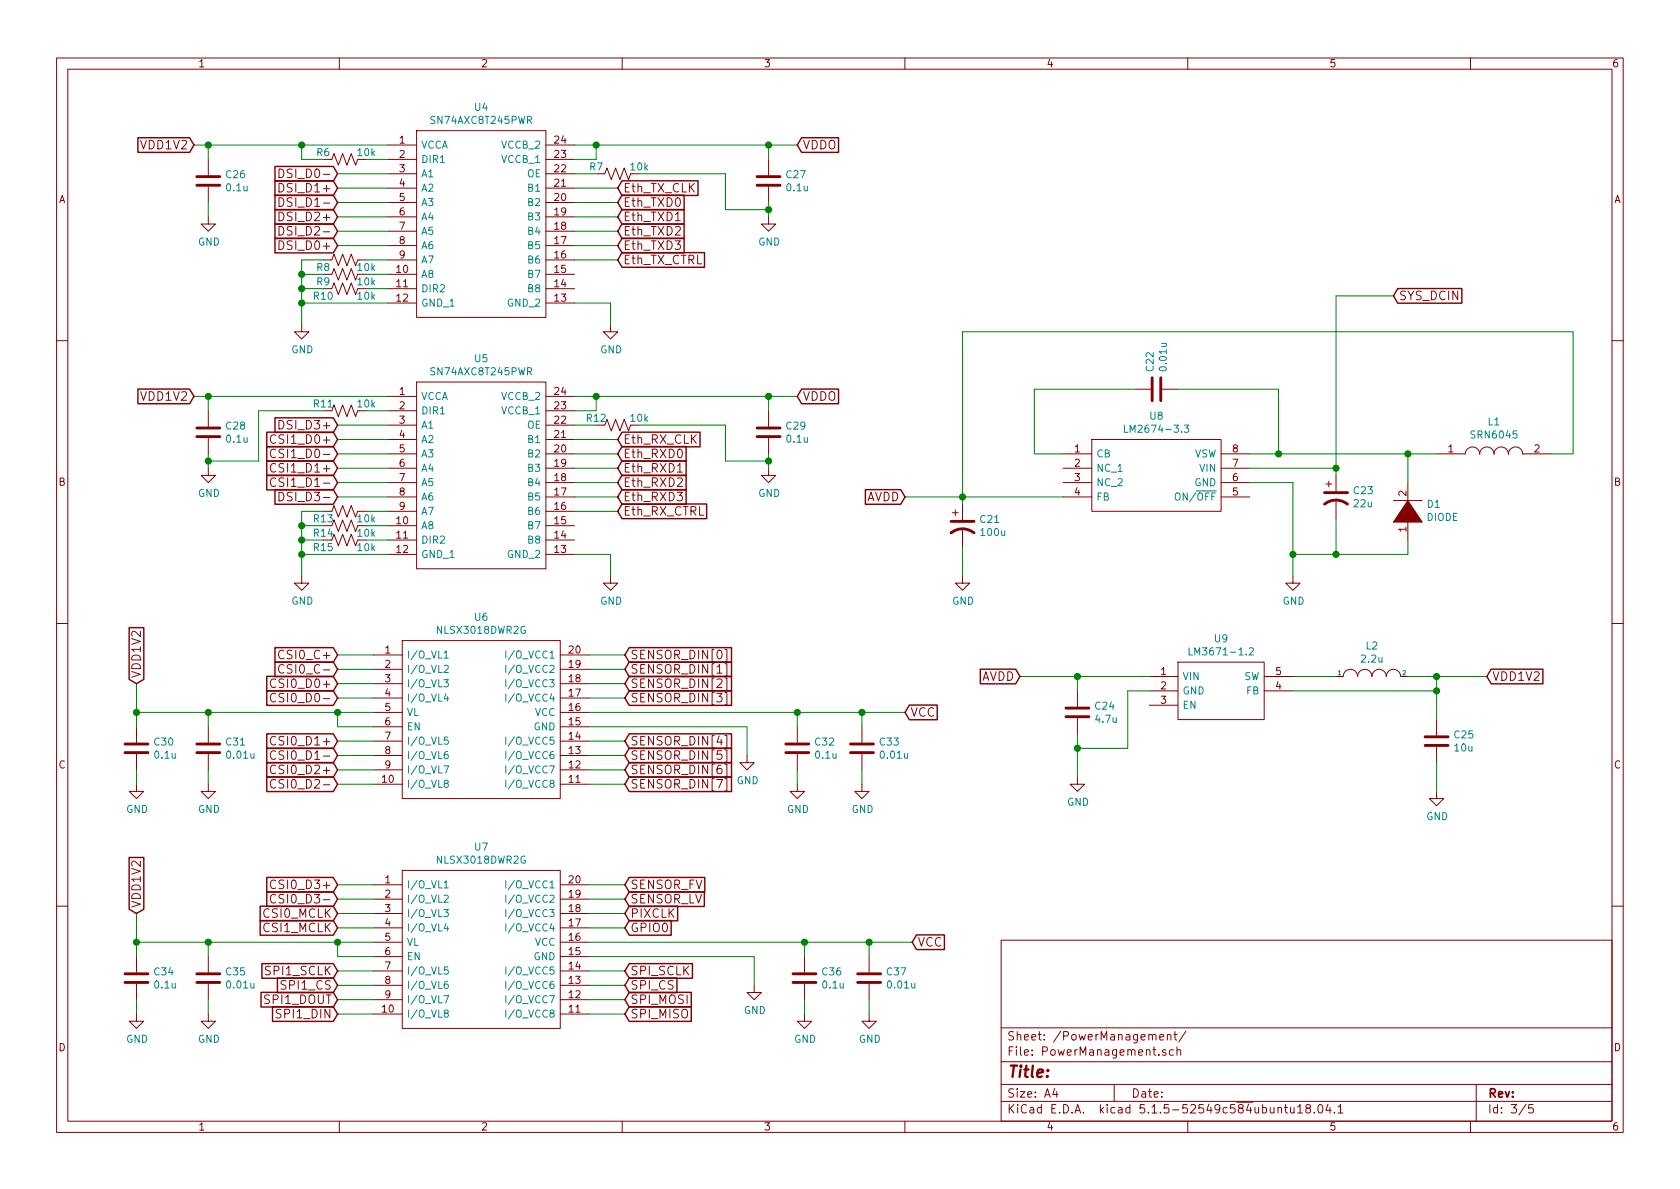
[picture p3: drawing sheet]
<svg xmlns="http://www.w3.org/2000/svg" width="297mm" height="210mm" viewBox="0 0 297 210" stroke-linecap="round" stroke-linejoin="round" font-family="sans-serif">
<g fill="none" stroke="#840000" stroke-width=".18">
<path d="M10 10.3h277v189.9h-277zM12 12.2h273v186.1h-273zM60 10.3v1.9M110 10.3v1.9M160 10.3v1.9M210 10.3v1.9M260 10.3v1.9M36.8 38.3v1.3h1.3l-1.3 1.3-1.2-1.3h1.2M36.8 28.2v2.8M36.8 33v2.8M49.3 32.4a.77 .77 0 0 1 .9 .8 .77 .77 0 0 1-.9 .8zM49.3 35a.77 .77 0 0 1 .9 .7 .77 .77 0 0 1-.9 .8z"/>
<path d="M49.3 37.5a.77 .77 0 0 1 .9 .8 .77 .77 0 0 1-.9 .7zM49.3 29.9a.77 .77 0 0 1 .9 .8 .77 .77 0 0 1-.9 .7zM58.7 28.2l.4-1 .7 2 .8-2 .7 2 .8-2 .8 2 .3-1M68.6 25.6h5.1M68.6 28.2h5.1M68.6 30.7h5.1M68.6 33.3h5.1M68.6 35.8h5.1M68.6 38.3h5.1M73.7 23.1h22.8v33h-22.8zM96.5 25.6h5.1M96.5 28.2h5.1"/>
<path d="M96.5 30.7h5.1M96.5 33.3h5.1M96.5 35.8h5.1M96.5 38.3h5.1M106.9 30.7l.4-1 .8 2 .7-2 .8 2 .8-2 .7 2 .4-1M119.4 39h.9M135.9 38.3v1.3h1.3l-1.3 1.3-1.3-1.3h1.3M135.9 28.2v2.8M135.9 33v2.8M49.3 42.6a.77 .77 0 0 1 .9 .8 .77 .77 0 0 1-.9 .7zM49.3 40.1a.77 .77 0 0 1 .9 .7 .77 .77 0 0 1-.9 .8zM53.3 57.4v1.3h1.3l-1.3 1.2-1.2-1.2h1.2"/>
<path d="M57.1 46h1.6l.4-1 .7 2 .8-2 .7 2 .8-2 .8 2 .3-1h1.6M58.7 48.5l.4-1 .7 2 .8-2 .7 2 .8-2 .8 2 .3-1M58.7 51l.4-1 .7 2.1 .8-2.1 .7 2.1 .8-2.1 .8 2.1 .3-1.1M68.6 46h5.1M68.6 40.9h5.1M68.6 43.4h5.1M68.6 48.5h5.1M68.6 51h5.1M68.6 53.6h5.1M96.5 46h5.1M96.5 40.9h5.1M96.5 43.4h5.1"/>
<path d="M96.5 48.5h5.1M96.5 51h5.1M96.5 53.6h5.1M107.9 57.4v1.3h1.3l-1.3 1.2-1.2-1.2h1.2M10 60.2h2M36.8 72.6v2.8M36.8 77.5v2.8M48.7 79.5a.62 .62 0 0 0-.7 .1 .62 .62 0 0 0-.2 .7 .56 .56 0 0 0 .3 .6 .56 .56 0 0 0 .6-.1M48.7 77a.62 .62 0 0 0-.7 0 .62 .62 0 0 0-.2 .7 .56 .56 0 0 0 .3 .6 .56 .56 0 0 0 .6 0M49.3 74.3a.77 .77 0 0 1 .9 .8 .77 .77 0 0 1-.9 .8zM58.7 72.6l.4-1 .7 2.1 .8-2.1 .7 2.1 .8-2.1 .8 2.1 .3-1.1M68.6 70.1h5.1"/>
<path d="M68.6 72.6h5.1M68.6 75.2h5.1M68.6 77.7h5.1M73.7 67.6h22.8v33h-22.8zM96.5 70.1h5.1M96.5 72.6h5.1M96.5 75.2h5.1M96.5 77.7h5.1M106.9 75.2l.4-1 .8 2 .7-2 .8 2 .8-2 .7 2 .4-1M135.9 72.6v2.8M135.9 77.5v2.8M193 77.7h22.9v12.7h-22.9z"/>
<path d="M200.7 68.8h2.8M205.5 68.8h2.8M285 60.2h2M36.8 82.8v1.3h1.3l-1.3 1.2-1.2-1.2h1.2M48.7 84.6a.62 .62 0 0 0-.7 0 .62 .62 0 0 0-.2 .8 .56 .56 0 0 0 .3 .6 .56 .56 0 0 0 .6-.1M48.7 82.1a.62 .62 0 0 0-.7 0 .62 .62 0 0 0-.2 .7 .56 .56 0 0 0 .3 .6 .56 .56 0 0 0 .6-.1M49.3 87a.77 .77 0 0 1 .9 .8 .77 .77 0 0 1-.9 .8zM57.1 90.4h1.6l.4-1 .7 2 .8-2 .7 2 .8-2 .8 2 .3-1h1.6M58.7 93l.4-1.1 .7 2.1 .8-2.1 .7 2.1 .8-2.1 .8 2.1 .3-1M58.7 95.5l.4-1 .7 2 .8-2 .7 2 .8-2 .8 2 .3-1M68.6 80.3h5.1M68.6 82.8h5.1"/>
<path d="M68.6 85.3h5.1M68.6 87.9h5.1M68.6 90.4h5.1M68.6 93h5.1M68.6 95.5h5.1M68.6 98h5.1M96.5 80.3h5.1M96.5 82.8h5.1M96.5 85.3h5.1M96.5 87.9h5.1M96.5 90.4h5.1M96.5 93h5.1"/>
<path d="M96.5 95.5h5.1M96.5 98h5.1M119.8 83.5h.8M135.9 82.8v1.3h1.3l-1.3 1.2-1.3-1.2h1.3M168.4 90.7h1M168.9 90.2v1M170.2 89.1v2.8M170.2 93.5v3.3M188 80.3h5M188 82.8h5M188 85.3h5M188 87.9h5"/>
<path d="M215.9 80.3h5.1M215.9 82.8h5.1M215.9 85.3h5.1M215.9 87.9h5.1M234.4 85.6h1.1M234.9 85.1v1M236.2 84.1v2.8M236.2 88.4v3.3M246.4 88.5h5.1M248.9 85.3v3.8M248.9 91.7v3.8M254 80.3h5.1a1.27 1.27 0 0 1 1.3-1.3 1.27 1.27 0 0 1 1.2 1.4"/>
<path d="M261.6 80.3a1.27 1.27 0 0 1 1.3-1.3 1.27 1.27 0 0 1 1.3 1.4M264.2 80.3a1.27 1.27 0 0 1 1.3-1.3 1.27 1.27 0 0 1 1.2 1.4M266.7 80.3a1.27 1.27 0 0 1 1.3-1.3 1.27 1.27 0 0 1 1.2 1.4M269.2 80.3h5.1M10 110.3h2M50.2 115.1a.62 .62 0 0 0-.8 0 .62 .62 0 0 0-.1 .7 .57 .57 0 0 0 .2 .6 .57 .57 0 0 0 .7 0M50.2 117.6a.62 .62 0 0 0-.8 .1 .62 .62 0 0 0-.1 .7 .57 .57 0 0 0 .2 .6 .57 .57 0 0 0 .7-.1M53.3 101.8v1.3h1.3l-1.3 1.3-1.2-1.3h1.2M66 115.8h5.1M66 118.4h5.1M71.1 113.3h28v27.9h-28zM99.1 115.8h5"/>
<path d="M99.1 118.4h5M107.9 101.8v1.3h1.3l-1.3 1.3-1.2-1.3h1.2M128.2 114.8h.3v2.2h-.3M128.2 117.4h.3v2.2h-.3M128.2 119.9h.3v2.2h-.3M170.2 101.8v1.3h1.2l-1.2 1.3-1.3-1.3h1.3M203.2 119.6h5.1M208.3 117.1h15.2v10.1h-15.2zM223.5 119.6h5.1M228.6 101.8v1.3h1.3l-1.3 1.3-1.3-1.3h1.3M236.2 119.6h1.3a1.27 1.27 0 0 1 1.3-1.2 1.27 1.27 0 0 1 1.2 1.2 1.27 1.27 0 0 1 1.3-1.2 1.27 1.27 0 0 1 1.3 1.2 1.27 1.27 0 0 1 1.2-1.2 1.27 1.27 0 0 1 1.3 1.2 1.27 1.27 0 0 1 1.3-1.2 1.27 1.27 0 0 1 1.2 1.2h1.3M285 110.3h2"/>
<path d="M24.1 138.7v1.2h1.3l-1.3 1.3-1.2-1.3h1.2M24.1 128.5v2.8M24.1 133.3v2.8M36.8 138.7v1.2h1.3l-1.3 1.3-1.2-1.3h1.2M36.8 128.5v2.8M36.8 133.3v2.8M48.7 120.2a.62 .62 0 0 0-.7 0 .62 .62 0 0 0-.2 .7 .56 .56 0 0 0 .3 .6 .56 .56 0 0 0 .6-.1M48.7 132.9a.62 .62 0 0 0-.7 0 .62 .62 0 0 0-.2 .7 .56 .56 0 0 0 .3 .6 .56 .56 0 0 0 .6-.1M48.7 135.4a.62 .62 0 0 0-.7 0 .62 .62 0 0 0-.2 .8 .56 .56 0 0 0 .3 .6 .56 .56 0 0 0 .6-.1M48.7 130.3a.62 .62 0 0 0-.7 .1 .62 .62 0 0 0-.2 .7 .56 .56 0 0 0 .3 .6 .56 .56 0 0 0 .6-.1M48.7 138a.62 .62 0 0 0-.7 0 .62 .62 0 0 0-.2 .7 .56 .56 0 0 0 .3 .6 .56 .56 0 0 0 .6-.1M48.7 122.7a.62 .62 0 0 0-.7 0 .62 .62 0 0 0-.2 .8 .56 .56 0 0 0 .3 .6 .56 .56 0 0 0 .6-.1"/>
<path d="M66 120.9h5.1M66 123.4h5.1M66 126h5.1M66 128.5h5.1M66 131.1h5.1M66 133.6h5.1M66 136.1h5.1M66 138.7h5.1M99.1 120.9h5M99.1 123.4h5M99.1 126h5M99.1 128.5h5"/>
<path d="M99.1 131.1h5M99.1 133.6h5M99.1 136.1h5M99.1 138.7h5M128.2 132.6h.3v2.2h-.3M128.2 135.1h.3v2.2h-.3M128.2 137.7h.3v2.2h-.3M128.2 130.1h.3v2.2h-.3M128.2 122.4h.3v2.2h-.3M132.1 133.6v1.3h1.2l-1.2 1.2-1.3-1.2h1.3M141 138.7v1.2h1.2l-1.2 1.3-1.3-1.3h1.3M141 128.5v2.8"/>
<path d="M141 133.3v2.8M152.4 138.7v1.2h1.3l-1.3 1.3-1.3-1.3h1.3M152.4 128.5v2.8M152.4 133.3v2.8M190.5 137.4v1.3h1.3l-1.3 1.2-1.3-1.2h1.3M190.5 122.2v2.8M190.5 127v2.8M203.2 122.2h5.1M203.2 124.7h5.1M223.5 122.2h5.1M254 139.9v1.3h1.3l-1.3 1.3-1.3-1.3h1.3M254 127.2v2.8"/>
<path d="M254 132.1v2.8M48.7 155.7a.62 .62 0 0 0-.7 .1 .62 .62 0 0 0-.2 .7 .56 .56 0 0 0 .3 .6 .56 .56 0 0 0 .6-.1M48.7 158.3a.62 .62 0 0 0-.7 0 .62 .62 0 0 0-.2 .7 .56 .56 0 0 0 .3 .6 .56 .56 0 0 0 .6-.1M66 156.5h5.1M66 159h5.1M71.1 153.9h28v28h-28zM99.1 156.5h5M99.1 159h5M10 160.2h2M24.1 179.3v1.3h1.3l-1.3 1.3-1.2-1.3h1.2M24.1 169.2v2.8M24.1 174v2.8"/>
<path d="M36.8 179.3v1.3h1.3l-1.3 1.3-1.2-1.3h1.2M36.8 169.2v2.8M36.8 174v2.8M66 161.5h5.1M66 164.1h5.1M66 166.6h5.1M66 169.2h5.1M66 171.7h5.1M66 174.2h5.1M66 176.8h5.1M66 179.3h5.1M99.1 161.5h5"/>
<path d="M99.1 164.1h5M99.1 166.6h5M99.1 169.2h5M99.1 171.7h5M99.1 174.2h5M99.1 176.8h5M99.1 179.3h5M133.3 174.2v1.3h1.3l-1.3 1.3-1.2-1.3h1.2M142.2 179.3v1.3h1.3l-1.3 1.3-1.2-1.3h1.2M142.2 169.2v2.8M142.2 174v2.8M153.7 179.3v1.3h1.2l-1.2 1.3-1.3-1.3h1.3"/>
<path d="M153.7 169.2v2.8M153.7 174v2.8M177 166.3h108v32h-108zM285 160.2h2M60 198.3v1.9M110 198.3v1.9M160 198.3v1.9M177 194.8h108M177 191.8h108M177 187.8h108M177 181.8h108M186.5 192.5l-.4 1h1"/>
<path d="M186.8 193v1M197 191.8v3M205.1 183.4l.7-.1-.1-.3-.4-.1-.2 .2v.7h.6M206.1 185.7a.37 .37 0 0 0-.6 .1l.1 .2 .5 .2 .1 .1-.2 .3-.5-.1M206.4 183.1l.2-.2 .4 .1v.9M206.4 182.9v1M207.5 185.7l-.5-.1-.2 .3v.6l.2 .1 .5-.1M207.5 182.9h.6M207.7 182.4v1.3l.4 .2M208.1 185.7h.1a.37 .37 0 0 1 .6 .1v.8M208.1 185.1v1.5M209.7 182.3l-1.3 2"/>
<path d="M210 198.3v1.9M226 196l.2-.2 .3 .1 .1 .9M227.1 195.8h.6M227.3 195.3v1.3l.4 .2M228.2 195.8v.9l.4 .1 .2-.1M228.8 195.8v1M229.4 195.8l.5-.5v1.5M229.4 196.8h.9M231.2 196l-.3-.2v-.3a.48 .48 0 0 1 .7-.1l.1 .2-.1 .3-.6 .1-.1 .3v.4l.3 .1 .4-.1 .1-.2v-.2l-.3-.3M232.4 196.7v.1M233.1 195.5l.3-.2a.8 .8 0 0 1 .5 .8 .8 .8 0 0 1-.5 .7l-.3-.1-.1-.4zM234.8 195.2l-.4 1.1h1"/>
<path d="M235.2 195.8v1M235.9 196.7v.1M236.6 195.8l.4-.5v1.5M236.6 196.8h.8M260 198.3v1.9M261 191.8v6.5M269.8 195.2l-1.2 2M271 195.3h-.7v.7l.2-.1 .5 .1 .1 .2-.1 .5-.2 .1-.5-.1"/>
</g>
<g fill="none" stroke="#840000" stroke-width=".51">
<path d="M34.8 32.8h4.1M34.8 31.2h4.1M133.9 32.8h4M133.9 31.2h4M34.8 77.2h4.1M34.8 75.7h4.1M133.9 77.2h4M133.9 75.7h4M203.7 66.8v4.1M205.2 66.8v4.1M168.1 94.2a3.3 3.3 0 0 1 4.1 0M168.1 92.2h4.1"/>
<path d="M234.2 89.1a3.3 3.3 0 0 1 4.1 0M234.2 87.1h4.1M22.1 133.1h4.1M22.1 131.6h4.1M34.8 133.1h4.1M34.8 131.6h4.1M138.9 133.1h4.1M138.9 131.6h4.1M150.4 133.1h4M150.4 131.6h4M188.5 126.7h4M188.5 125.2h4"/>
<path d="M252 131.8h4M252 130.3h4M22.1 173.7h4.1M22.1 172.2h4.1M34.8 173.7h4.1M34.8 172.2h4.1M140.2 173.7h4.1M140.2 172.2h4.1M151.6 173.7h4.1M151.6 172.2h4.1"/>
</g>
<g fill="none" stroke="#008484" stroke-width=".18">
<path d="M198.8 75.2v1.2h.6M209.4 75.2h.8l-.4 .5 .3 .1 .1 .4-.3 .2-.5-.1M207.8 87.3a.45 .45 0 0 1 .8 0 .88 .88 0 0 1-.3 1.1h-.3a1.07 1.07 0 0 1-.2-1.1zM78.5 115.5l.4-.4v1.3M78.5 117.8l.5-.2 .3 .4-.8 .9h.8M78.5 116.4h.8M89.4 115.1v1.3M89.4 117.6v1.3M210.2 114.5v1.3h.6M220.9 114.7l.5-.2 .2 .4-.8 .9h.8M78.5 120.2h.8l-.5 .5 .4 .1 .1 .4-.3 .3-.5-.2M78.5 135.4h.8l-.5 1.3"/>
<path d="M78.8 138.5l-.2-.1v-.3l.4-.1 .3 .2-.1 .2-.5 .2-.2 .2 .1 .3 .2 .1h.3l.2-.2v-.2l-.3-.3M78.8 122.7l-.3 .9h.8M79.1 132.9l-.4 .1-.2 .4 .1 .6 .2 .2 .3-.1 .2-.2-.2-.5h-.3l-.3 .2M79.1 123.2v.8M79.2 130.3h-.6l-.1 .7 .5-.2 .3 .3v.3l-.3 .2-.5-.1M89.4 120.2v1.3M89.4 122.7v1.3M89.4 130.3v1.3M89.4 132.9v1.3M89.4 135.4v1.3M89.4 138v1.2M78.5 156.1l.4-.4v1.3"/>
<path d="M78.5 158.4l.5-.1 .3 .3-.8 1h.8M78.5 157h.8M89.4 155.7v1.3M89.4 158.3v1.3M78.5 160.8h.8l-.5 .5 .4 .1 .1 .5-.3 .2-.5-.1M78.5 176.1h.8l-.5 1.2M78.8 179.2l-.2-.2v-.3l.4-.1 .3 .3-.1 .1-.5 .2-.2 .2 .1 .4 .2 .1 .3-.1 .2-.2v-.2l-.3-.2M78.8 163.3l-.3 .9h.8M79.1 173.5l-.4 .2-.2 .4 .1 .6 .2 .1 .3-.1 .2-.1-.2-.5-.3-.1-.3 .3M79.1 163.8v.8M79.2 171h-.6l-.1 .6 .5-.1 .3 .2v.3l-.3 .3-.5-.2M89.4 160.8v1.3"/>
<path d="M89.4 163.4v1.2M89.4 171v1.3M89.4 173.5v1.3M89.4 176.1v1.2M89.4 178.6v1.3"/>
</g>
<path d="M248.9 88.5l2.6 3.8h-5.1z" fill="#840000" stroke="#840000" stroke-width=".18"/>
<g fill="none" stroke="#008400" stroke-width=".18">
<path d="M34.3 25.6h34.3M36.8 25.6v2.6M36.8 35.8v2.5M53.3 25.6v2.6h3.8M59.7 33.3h8.9M59.7 30.7h8.9M59.7 35.8h8.9M59.7 38.3h8.9M64.8 28.2h3.8M101.6 33.3h7.6M101.6 30.7h3.8M101.6 25.6h39.4"/>
<path d="M101.6 35.8h7.6M101.6 38.3h7.6M105.4 25.6v2.6h-3.8M113 30.7h15.3v6.4h7.6M135.9 25.6v2.6M135.9 35.8v2.5M53.3 53.6h15.3M53.3 51h3.8M53.3 48.5h3.8M57.1 46h-3.8v11.4M59.7 43.4h8.9M59.7 40.9h8.9"/>
<path d="M64.8 51h3.8M64.8 46h3.8M64.8 48.5h3.8M101.6 53.6h6.3v3.8M101.6 43.4h7.6M101.6 40.9h7.6M101.6 46h7.6M246.4 52.3h-10.2v31.8M34.3 70.1h34.3M36.8 70.1v2.5M57.1 72.6h-11.4v8.9h-8.9M59.7 75.2h8.9"/>
<path d="M59.7 77.7h8.9M64.8 72.6h3.8M101.6 75.2h3.8M101.6 77.7h7.6M101.6 70.1h39.4M105.4 70.1v2.5h-3.8M113 75.2h15.3v6.3h7.6M135.9 70.1v2.5M200.7 68.8h-17.8v11.5h5.1M208.3 68.8h17.8v11.5M36.8 80.3v2.5M53.3 98h15.3"/>
<path d="M53.3 93h3.8M53.3 95.5h3.8M57.1 90.4h-3.8v11.4M59.7 87.9h8.9M59.7 80.3h8.9M59.7 85.3h8.9M59.7 82.8h8.9M64.8 90.4h3.8M64.8 93h3.8M64.8 95.5h3.8M101.6 98h6.3v3.8M101.6 87.9h7.6"/>
<path d="M101.6 80.3h7.6M101.6 85.3h7.6M101.6 82.8h7.6M101.6 90.4h7.6M135.9 80.3v2.5M160 87.9h28M170.2 96.8v5M221 80.3h33M221 85.3h7.6v16.5M221 82.8h15.2M236.2 91.7v6.3M248.9 95.5v2.5h-20.3"/>
<path d="M248.9 80.3v5M274.3 80.3h3.8v-21.6h-107.9v30.4M59.7 118.4h6.3M59.7 115.8h6.3M104.1 118.4h6.4M104.1 115.8h6.4M180.3 119.6h22.9M190.5 119.6v2.6M228.6 119.6h7.6M248.9 119.6h14M254 119.6v7.6M24.1 126h41.9"/>
<path d="M24.1 120.9v7.6M24.1 136.1v2.6M36.8 126v2.5M36.8 136.1v2.6M59.7 120.9h6.3M59.7 123.4h6.3M59.7 131.1h6.3M59.7 133.6h6.3M59.7 136.1h6.3M59.7 138.7h6.3M59.7 126v2.5h6.3M104.1 120.9h6.4"/>
<path d="M104.1 123.4h6.4M104.1 131.1h6.4M104.1 133.6h6.4M104.1 136.1h6.4M104.1 138.7h6.4M104.1 126h55.9M104.1 128.5h28v5.1M141 126v2.5M141 136.1v2.6M152.4 126v2.5M152.4 136.1v2.6M190.5 129.8v7.6"/>
<path d="M203.2 122.2h-3.8v10.1h-8.9M228.6 122.2h25.4M254 134.9v5M59.7 156.5h6.3M59.7 159h6.3M104.1 156.5h6.4M104.1 159h6.4M24.1 166.6h41.9M24.1 161.5v7.7M24.1 176.8v2.5M36.8 166.6v2.6M36.8 176.8v2.5"/>
<path d="M59.7 166.6v2.6h6.3M59.7 179.3h6.3M59.7 176.8h6.3M59.7 174.2h6.3M59.7 171.7h6.3M59.7 164.1h6.3M59.7 161.5h6.3M104.1 169.2h29.2v5M104.1 166.6h57.2M104.1 179.3h6.4M104.1 176.8h6.4M104.1 174.2h6.4"/>
<path d="M104.1 171.7h6.4M104.1 164.1h6.4M104.1 161.5h6.4M142.2 166.6v2.6M142.2 176.8v2.5M153.7 166.6v2.6M153.7 176.8v2.5"/>
</g>
<g fill="none" stroke="#840000" stroke-width=".25">
<path d="M24.4 24.4h9.1l.8 1.2-.8 1.3h-9.1zM48.6 32h10.3l.8 1.3-.8 1.3h-10.3zM48.6 34.5h10.3l.8 1.3-.8 1.3h-10.3zM48.6 37.1h10.3l.8 1.2-.8 1.3h-10.3zM48.6 39.6h10.3l.8 1.3-.8 1.3h-10.3zM48.6 29.4h10.3l.8 1.3-.8 1.3h-10.3zM110 39.6h11v2.6h-11l-.8-1.3zM110 37.1h11v2.5h-11l-.8-1.3zM110 34.5h11v2.6h-11l-.8-1.3zM110 32h13.4v2.6h-13.4l-.8-1.3zM141.7 24.4h6.6v2.5h-6.6l-.7-1.3zM48.6 42.1h10.3l.8 1.3-.8 1.3h-10.3z"/>
<path d="M110 44.7h14.6v2.6h-14.6l-.8-1.3zM110 42.1h11v2.6h-11l-.8-1.3zM247.1 51h11.4v2.6h-11.4l-.7-1.3zM24.4 68.8h9.1l.8 1.3-.8 1.3h-9.1zM47.2 79h11.7l.8 1.3-.8 1.3h-11.7zM47.2 76.4h11.7l.8 1.3-.8 1.3h-11.7zM48.6 73.9h10.3l.8 1.3-.8 1.3h-10.3zM110 79h11.3v2.6h-11.3l-.8-1.3zM110 76.4h13.8v2.6h-13.8l-.8-1.3zM141.7 68.8h6.6v2.6h-6.6l-.7-1.3zM47.2 84h11.7l.8 1.3-.8 1.3h-11.7zM47.2 81.5h11.7l.8 1.3-.8 1.3h-11.7z"/>
<path d="M48.6 86.6h10.3l.8 1.3-.8 1.3h-10.3zM110 89.1h14.9v2.6h-14.9l-.8-1.3zM110 86.6h11.3v2.6h-11.3l-.8-1.3zM110 84h11.3v2.6h-11.3l-.8-1.3zM110 81.5h11.3v2.6h-11.3l-.8-1.3zM153 86.6h6.3l.7 1.3-.7 1.3h-6.3zM22.8 111h2.6v9.1l-1.3 .8-1.3-.8zM47.2 119.6h11.7l.8 1.3-.8 1.3h-11.7zM48.6 114.5h10.3l.8 1.3-.8 1.3h-10.3zM48.6 117.1h10.3l.8 1.3-.8 1.3h-10.3zM111.3 114.5h18v2.6h-18l-.8-1.3zM111.3 117.1h18v2.6h-18l-.8-1.3z"/>
<path d="M111.3 119.6h18v2.6h-18l-.8-1.3zM173.3 118.3h6.3l.7 1.3-.7 1.3h-6.3zM263.7 118.3h9.1v2.6h-9.1l-.8-1.3zM47.2 132.3h11.7l.8 1.3-.8 1.3h-11.7zM47.2 134.8h11.7l.8 1.3-.8 1.3h-11.7zM47.2 129.8h11.7l.8 1.3-.8 1.3h-11.7zM47.2 137.4h11.7l.8 1.3-.8 1.3h-11.7zM47.2 122.1h11.7l.8 1.3-.8 1.3h-11.7zM111.3 132.3h18v2.6h-18l-.8-1.3zM111.3 134.8h18v2.6h-18l-.8-1.3zM111.3 137.4h18v2.6h-18l-.8-1.3zM111.3 129.8h18v2.6h-18l-.8-1.3z"/>
<path d="M111.3 122.1h18v2.6h-18l-.8-1.3zM160.8 124.7h4.9v2.6h-4.9l-.8-1.3zM22.8 151.6h2.6v9.2l-1.3 .7-1.3-.7zM47.2 155.2h11.7l.8 1.3-.8 1.3h-11.7zM47.2 157.7h11.7l.8 1.3-.8 1.3h-11.7zM111.3 157.7h13.2v2.6h-13.2l-.8-1.3zM111.3 155.2h13.3v2.6h-13.3l-.8-1.3zM46 162.8h12.9l.8 1.3-.8 1.3h-12.9zM46 160.2h12.9l.8 1.3-.8 1.3h-12.9zM46.2 175.5h12.7l.8 1.3-.8 1.3h-12.7zM46.3 170.4h12.6l.8 1.3-.8 1.3h-12.6zM48.2 178h10.7l.8 1.3-.8 1.3h-10.7z"/>
<path d="M49 172.9h9.9l.8 1.3-.8 1.3h-9.9zM111.3 162.8h7.4v2.6h-7.4l-.8-1.3zM111.3 160.2h8.5v2.6h-8.5l-.8-1.3zM111.3 172.9h8.4v2.6h-8.4l-.8-1.3zM111.3 175.5h10.9v2.6h-10.9l-.8-1.3zM111.3 170.4h11.1v2.6h-11.1l-.8-1.3zM111.3 178h10.9v2.6h-10.9l-.8-1.3zM162.1 165.3h4.9v2.6h-4.9l-.8-1.3z"/>
</g>
<g fill="#008400" stroke="#008400" stroke-width=".25">
<circle cx="254" cy="119.6" r=".51"/>
<circle cx="153.7" cy="166.6" r=".51"/>
<circle cx="190.5" cy="119.6" r=".51"/>
<circle cx="228.6" cy="98" r=".51"/>
<circle cx="236.2" cy="98" r=".51"/>
<circle cx="105.4" cy="70.1" r=".51"/>
<circle cx="36.8" cy="126" r=".51"/>
<circle cx="53.3" cy="95.5" r=".51"/>
<circle cx="236.2" cy="82.8" r=".51"/>
<circle cx="53.3" cy="93" r=".51"/>
<circle cx="59.7" cy="126" r=".51"/>
<circle cx="254" cy="122.2" r=".51"/>
<circle cx="142.2" cy="166.6" r=".51"/>
<circle cx="248.9" cy="80.3" r=".51"/>
<circle cx="36.8" cy="81.5" r=".51"/>
<circle cx="53.3" cy="53.6" r=".51"/>
<circle cx="24.1" cy="166.6" r=".51"/>
<circle cx="36.8" cy="25.6" r=".51"/>
<circle cx="53.3" cy="98" r=".51"/>
<circle cx="59.7" cy="166.6" r=".51"/>
<circle cx="170.2" cy="87.9" r=".51"/>
<circle cx="53.3" cy="51" r=".51"/>
<circle cx="135.9" cy="37.1" r=".51"/>
<circle cx="53.3" cy="48.5" r=".51"/>
<circle cx="135.9" cy="25.6" r=".51"/>
<circle cx="226.1" cy="80.3" r=".51"/>
<circle cx="105.4" cy="25.6" r=".51"/>
<circle cx="135.9" cy="81.5" r=".51"/>
<circle cx="53.3" cy="25.6" r=".51"/>
<circle cx="190.5" cy="132.3" r=".51"/>
<circle cx="152.4" cy="126" r=".51"/>
<circle cx="36.8" cy="166.6" r=".51"/>
<circle cx="24.1" cy="126" r=".51"/>
<circle cx="36.8" cy="70.1" r=".51"/>
<circle cx="135.9" cy="70.1" r=".51"/>
<circle cx="141" cy="126" r=".51"/>
</g>
<text font-size="2.8" fill="#840000" x="178" y="190.5">Title:</text>
<g font-size="2.1" fill="#840000">
<text x="25.1" y="26.4">VDD1V2</text>
<text x="141.9" y="26.4">VDDO</text>
<text x="50.1" y="34">DSI_D1+</text>
<text x="50.6" y="31.5">DSI_D0-</text>
<text x="110.1" y="34">Eth_TX_CLK</text>
<text x="50.1" y="39.1">DSI_D2+</text>
<text x="50.6" y="36.6">DSI_D1-</text>
<text x="50.6" y="41.7">DSI_D2-</text>
<text x="110.1" y="41.7">Eth_TXD2</text>
<text x="110.1" y="39.1">Eth_TXD1</text>
<text x="110.1" y="36.6">Eth_TXD0</text>
<text x="50.1" y="44.2">DSI_D0+</text>
<text x="110.1" y="46.7">Eth_TX_CTRL</text>
<text x="110.1" y="44.2">Eth_TXD3</text>
<text x="247.3" y="53.1">SYS_DCIN</text>
<text x="25.1" y="70.9">VDD1V2</text>
<text x="141.9" y="70.9">VDDO</text>
<text x="50.1" y="75.9">DSI_D3+</text>
<text x="48.9" y="83.6">CSI1_D1+</text>
<text x="48.9" y="78.5">CSI1_D0+</text>
<text x="49.5" y="81">CSI1_D0-</text>
<text x="110.1" y="83.6">Eth_RXD1</text>
<text x="110.1" y="81">Eth_RXD0</text>
<text x="110.1" y="78.5">Eth_RX_CLK</text>
<text x="49.5" y="86.1">CSI1_D1-</text>
<text x="50.6" y="88.6">DSI_D3-</text>
<text x="110.1" y="88.6">Eth_RXD3</text>
<text x="110.1" y="86.1">Eth_RXD2</text>
<text x="153.1" y="88.6">AVDD</text>
<text x="110.1" y="91.2">Eth_RX_CTRL</text>
<text x="24.9" y="120" transform="rotate(-90 24.9 120)">VDD1V2</text>
<text x="50.1" y="116.6">CSI0_C+</text>
<text x="50.6" y="119.1">CSI0_C-</text>
<text x="111.4" y="116.6">SENSOR_DIN[0]</text>
<text x="111.4" y="119.1">SENSOR_DIN[1]</text>
<text x="48.9" y="121.7">CSI0_D0+</text>
<text x="49.5" y="124.2">CSI0_D0-</text>
<text x="111.4" y="121.7">SENSOR_DIN[2]</text>
<text x="111.4" y="124.2">SENSOR_DIN[3]</text>
<text x="173.4" y="120.4">AVDD</text>
<text x="263.8" y="120.4">VDD1V2</text>
<text x="48.9" y="131.8">CSI0_D1+</text>
<text x="111.4" y="131.8">SENSOR_DIN[4]</text>
<text x="160.9" y="126.7">VCC</text>
<text x="48.9" y="136.9">CSI0_D2+</text>
<text x="49.5" y="134.4">CSI0_D1-</text>
<text x="111.4" y="134.4">SENSOR_DIN[5]</text>
<text x="111.4" y="136.9">SENSOR_DIN[6]</text>
<text x="49.5" y="139.4">CSI0_D2-</text>
<text x="111.4" y="139.4">SENSOR_DIN[7]</text>
<text x="24.9" y="160.6" transform="rotate(-90 24.9 160.6)">VDD1V2</text>
<text x="48.9" y="157.2">CSI0_D3+</text>
<text x="49.5" y="159.8">CSI0_D3-</text>
<text x="111.4" y="159.8">SENSOR_LV</text>
<text x="111.4" y="157.2">SENSOR_FV</text>
<text x="46.7" y="164.8">CSI1_MCLK</text>
<text x="46.7" y="162.3">CSI0_MCLK</text>
<text x="111.4" y="164.8">GPIO0</text>
<text x="111.4" y="162.3">PIXCLK</text>
<text x="162.2" y="167.4">VCC</text>
<text x="47.2" y="172.5">SPI1_SCLK</text>
<text x="111.4" y="172.5">SPI_SCLK</text>
<text x="47" y="177.5">SPI1_DOUT</text>
<text x="50" y="175">SPI1_CS</text>
<text x="111.4" y="175">SPI_CS</text>
<text x="111.4" y="177.5">SPI_MOSI</text>
<text x="49.3" y="180.1">SPI1_DIN</text>
<text x="111.4" y="180.1">SPI_MISO</text>
<text x="178" y="184">Sheet: /PowerManagement/</text>
<text x="178" y="186.7">File: PowerManagement.sch</text>
<text x="178" y="196.9">KiCad E.D.A. kicad 5.1.5-52549c584ubuntu18.04.1</text>
<text x="178" y="194.1">Size: A4</text>
<text x="200" y="194.1">Date:</text>
<text x="263" y="194.1">Rev:</text>
<text x="263" y="196.9">Id: 3/5</text>
</g>
<g font-size="1.8" fill="#840000">
<text x="35" y="11.9">1</text>
<text x="85" y="11.9">2</text>
<text x="135" y="11.9">3</text>
<text x="185" y="11.9">4</text>
<text x="235" y="11.9">5</text>
<text x="285" y="11.9">6</text>
<text x="70.6" y="25.4">1</text>
<text x="70.6" y="27.9">2</text>
<text x="98.1" y="25.4">24</text>
<text x="98.1" y="27.9">23</text>
<text x="10.4" y="35.9">A</text>
<text x="70.6" y="30.5">3</text>
<text x="70.6" y="33">4</text>
<text x="70.6" y="35.6">5</text>
<text x="98.1" y="30.5">22</text>
<text x="98.1" y="33">21</text>
<text x="98.1" y="35.6">20</text>
<text x="285.4" y="35.9">A</text>
<text x="70.6" y="38.1">6</text>
<text x="70.6" y="40.6">7</text>
<text x="98.1" y="38.1">19</text>
<text x="98.1" y="40.6">18</text>
<text x="70.6" y="43.2">8</text>
<text x="70.6" y="45.7">9</text>
<text x="98.1" y="43.2">17</text>
<text x="98.1" y="45.7">16</text>
<text x="56" y="50.5">R9</text>
<text x="63.3" y="50.5">10k</text>
<text x="70.2" y="48.3">10</text>
<text x="70.2" y="50.8">11</text>
<text x="70.2" y="53.3">12</text>
<text x="98.1" y="48.3">15</text>
<text x="98.1" y="50.8">14</text>
<text x="98.1" y="53.3">13</text>
<text x="70.6" y="69.8">1</text>
<text x="98.1" y="69.8">24</text>
<text x="70.6" y="72.4">2</text>
<text x="70.6" y="74.9">3</text>
<text x="70.6" y="77.5">4</text>
<text x="98.1" y="72.4">23</text>
<text x="98.1" y="74.9">22</text>
<text x="98.1" y="77.5">21</text>
<text x="70.6" y="80">5</text>
<text x="70.6" y="82.5">6</text>
<text x="98.1" y="80">20</text>
<text x="98.1" y="82.5">19</text>
<text x="190" y="80">1</text>
<text x="190" y="82.5">2</text>
<text x="218" y="80">8</text>
<text x="218" y="82.5">7</text>
<text x="256.1" y="80">1</text>
<text x="271.3" y="80">2</text>
<text x="10.4" y="85.9">B</text>
<text x="70.6" y="85.1">7</text>
<text x="70.6" y="87.6">8</text>
<text x="98.1" y="85.1">18</text>
<text x="98.1" y="87.6">17</text>
<text x="190" y="85.1">3</text>
<text x="190" y="87.6">4</text>
<text x="218" y="85.1">6</text>
<text x="218" y="87.6">5</text>
<text x="248.7" y="87.7" transform="rotate(-90 248.7 87.7)">2</text>
<text x="285.4" y="85.9">B</text>
<text x="55.5" y="94.9">R14</text>
<text x="63.3" y="94.9">10k</text>
<text x="70.2" y="92.7">10</text>
<text x="70.2" y="95.2">11</text>
<text x="70.6" y="90.2">9</text>
<text x="98.1" y="90.2">16</text>
<text x="98.1" y="92.7">15</text>
<text x="98.1" y="95.2">14</text>
<text x="248.7" y="94.1" transform="rotate(-90 248.7 94.1)">1</text>
<text x="70.2" y="97.8">12</text>
<text x="98.1" y="97.8">13</text>
<text x="68.1" y="115.6">1</text>
<text x="68.1" y="118.1">2</text>
<text x="100.6" y="115.6">20</text>
<text x="100.6" y="118.1">19</text>
<text x="205.3" y="119.4">1</text>
<text x="225.6" y="119.4">5</text>
<text x="68.1" y="120.6">3</text>
<text x="68.1" y="123.2">4</text>
<text x="68.1" y="125.7">5</text>
<text x="100.6" y="120.6">18</text>
<text x="100.6" y="123.2">17</text>
<text x="100.6" y="125.7">16</text>
<text x="205.3" y="121.9">2</text>
<text x="205.3" y="124.5">3</text>
<text x="225.6" y="121.9">4</text>
<text x="68.1" y="128.3">6</text>
<text x="68.1" y="130.8">7</text>
<text x="100.6" y="128.3">15</text>
<text x="100.6" y="130.8">14</text>
<text x="10.4" y="135.9">C</text>
<text x="68.1" y="133.3">8</text>
<text x="68.1" y="135.9">9</text>
<text x="100.6" y="133.3">13</text>
<text x="100.6" y="135.9">12</text>
<text x="285.4" y="135.9">C</text>
<text x="67.6" y="138.4">10</text>
<text x="100.6" y="138.4">11</text>
<text x="68.1" y="156.2">1</text>
<text x="68.1" y="158.7">2</text>
<text x="68.1" y="161.3">3</text>
<text x="100.6" y="156.2">20</text>
<text x="100.6" y="158.7">19</text>
<text x="100.6" y="161.3">18</text>
<text x="68.1" y="163.8">4</text>
<text x="68.1" y="166.4">5</text>
<text x="100.6" y="163.8">17</text>
<text x="100.6" y="166.4">16</text>
<text x="68.1" y="168.9">6</text>
<text x="68.1" y="171.4">7</text>
<text x="68.1" y="174">8</text>
<text x="100.6" y="168.9">15</text>
<text x="100.6" y="171.4">14</text>
<text x="100.6" y="174">13</text>
<text x="67.6" y="179.1">10</text>
<text x="68.1" y="176.5">9</text>
<text x="100.6" y="176.5">12</text>
<text x="100.6" y="179.1">11</text>
<text x="10.4" y="185.9">D</text>
<text x="285.4" y="185.9">D</text>
<text x="35" y="199.9">1</text>
<text x="85" y="199.9">2</text>
<text x="135" y="199.9">3</text>
<text x="185" y="199.9">4</text>
<text x="235" y="199.9">5</text>
<text x="285" y="199.9">6</text>
</g>
<g font-size="1.8" fill="#008484">
<text x="76.5" y="21.9">SN74AXC8T245PWR</text>
<text x="84" y="19.6">U4</text>
<text x="56" y="27.6">R6</text>
<text x="63.3" y="27.6">10k</text>
<text x="74.4" y="26.3">VCCA</text>
<text x="74.4" y="28.8">DIR1</text>
<text x="88.8" y="26.3">VCCB_2</text>
<text x="88.8" y="28.8">VCCB_1</text>
<text x="40" y="31.5">C26</text>
<text x="40.2" y="33.8">0.1u</text>
<text x="74.4" y="31.4">A1</text>
<text x="74.4" y="33.9">A2</text>
<text x="93.2" y="31.4">OE</text>
<text x="93.5" y="33.9">B1</text>
<text x="104.3" y="30.1">R7</text>
<text x="111.6" y="30.1">10k</text>
<text x="139.1" y="31.5">C27</text>
<text x="139.2" y="33.8">0.1u</text>
<text x="74.4" y="36.4">A3</text>
<text x="74.4" y="39">A4</text>
<text x="74.4" y="41.5">A5</text>
<text x="93.5" y="36.4">B2</text>
<text x="93.5" y="39">B3</text>
<text x="93.5" y="41.5">B4</text>
<text x="35" y="43.4">GND</text>
<text x="56" y="47.9">R8</text>
<text x="63.3" y="47.9">10k</text>
<text x="74.4" y="44.1">A6</text>
<text x="74.4" y="46.6">A7</text>
<text x="93.5" y="44.1">B5</text>
<text x="93.5" y="46.6">B6</text>
<text x="134.1" y="43.4">GND</text>
<text x="55.5" y="53">R10</text>
<text x="63.3" y="53">10k</text>
<text x="74.4" y="49.1">A8</text>
<text x="74.4" y="51.7">DIR2</text>
<text x="93.5" y="49.1">B7</text>
<text x="93.5" y="51.7">B8</text>
<text x="74.4" y="54.2">GND_1</text>
<text x="89.9" y="54.2">GND_2</text>
<text x="51.5" y="62.5">GND</text>
<text x="84" y="64.1">U5</text>
<text x="106.1" y="62.5">GND</text>
<text x="204" y="65.6" transform="rotate(-90 204 65.6)">C22</text>
<text x="206.3" y="65.4" transform="rotate(-90 206.3 65.4)">0.01u</text>
<text x="74.4" y="70.7">VCCA</text>
<text x="76.5" y="66.4">SN74AXC8T245PWR</text>
<text x="88.8" y="70.7">VCCB_2</text>
<text x="40" y="76">C28</text>
<text x="55.5" y="72.1">R11</text>
<text x="63.3" y="72.1">10k</text>
<text x="74.4" y="73.3">DIR1</text>
<text x="74.4" y="75.8">A1</text>
<text x="88.8" y="73.3">VCCB_1</text>
<text x="93.2" y="75.8">OE</text>
<text x="103.8" y="74.6">R12</text>
<text x="111.6" y="74.6">10k</text>
<text x="139.1" y="76">C29</text>
<text x="199.7" y="76.5">LM2674-3.3</text>
<text x="203.4" y="74.2">U8</text>
<text x="260.3" y="77.5">SRN6045</text>
<text x="263.1" y="75.2">L1</text>
<text x="40.2" y="78.3">0.1u</text>
<text x="74.4" y="78.4">A2</text>
<text x="74.4" y="80.9">A3</text>
<text x="74.4" y="83.4">A4</text>
<text x="93.5" y="78.4">B1</text>
<text x="93.5" y="80.9">B2</text>
<text x="93.5" y="83.4">B3</text>
<text x="139.2" y="78.3">0.1u</text>
<text x="193.8" y="80.9">CB</text>
<text x="193.8" y="83.4">NC_1</text>
<text x="211.1" y="80.9">VSW</text>
<text x="212.2" y="83.4">VIN</text>
<text x="35" y="87.9">GND</text>
<text x="74.4" y="86">A5</text>
<text x="74.4" y="88.5">A6</text>
<text x="93.5" y="86">B4</text>
<text x="93.5" y="88.5">B5</text>
<text x="134.1" y="87.9">GND</text>
<text x="193.8" y="86">NC_2</text>
<text x="193.8" y="88.5">FB</text>
<text x="208.5" y="88.5">ON/OFF</text>
<text x="211.2" y="86">GND</text>
<text x="239.4" y="87.4">C23</text>
<text x="239.5" y="89.7">22u</text>
<text x="252.4" y="89.8">D1</text>
<text x="55.5" y="92.4">R13</text>
<text x="63.3" y="92.4">10k</text>
<text x="74.4" y="91.1">A7</text>
<text x="74.4" y="93.6">A8</text>
<text x="93.5" y="91.1">B6</text>
<text x="93.5" y="93.6">B7</text>
<text x="173.4" y="92.5">C21</text>
<text x="173.6" y="94.8">100u</text>
<text x="252.2" y="92.1">DIODE</text>
<text x="55.5" y="97.5">R15</text>
<text x="63.3" y="97.5">10k</text>
<text x="74.4" y="96.1">DIR2</text>
<text x="74.4" y="98.7">GND_1</text>
<text x="89.9" y="98.7">GND_2</text>
<text x="93.5" y="96.1">B8</text>
<text x="51.5" y="106.9">GND</text>
<text x="106.1" y="106.9">GND</text>
<text x="168.4" y="106.9">GND</text>
<text x="226.8" y="106.9">GND</text>
<text x="77.5" y="112.1">NLSX3018DWR2G</text>
<text x="84" y="109.8">U6</text>
<text x="214.8" y="113.6">U9</text>
<text x="71.9" y="116.5">I/O_VL1</text>
<text x="71.9" y="119">I/O_VL2</text>
<text x="90.2" y="116.5">I/O_VCC1</text>
<text x="90.2" y="119">I/O_VCC2</text>
<text x="211.2" y="115.9">LM3671-1.2</text>
<text x="240.8" y="117.2">2.2u</text>
<text x="241.6" y="114.9">L2</text>
<text x="71.9" y="121.5">I/O_VL3</text>
<text x="71.9" y="124.1">I/O_VL4</text>
<text x="90.2" y="121.5">I/O_VCC3</text>
<text x="90.2" y="124.1">I/O_VCC4</text>
<text x="193.7" y="125.5">C24</text>
<text x="209" y="120.3">VIN</text>
<text x="209" y="122.8">GND</text>
<text x="209" y="125.3">EN</text>
<text x="219.9" y="120.3">SW</text>
<text x="220.4" y="122.8">FB</text>
<text x="27.3" y="131.8">C30</text>
<text x="40" y="131.8">C31</text>
<text x="71.9" y="126.6">VL</text>
<text x="71.9" y="129.2">EN</text>
<text x="71.9" y="131.7">I/O_VL5</text>
<text x="90.2" y="131.7">I/O_VCC5</text>
<text x="94.4" y="129.2">GND</text>
<text x="94.6" y="126.6">VCC</text>
<text x="144.2" y="131.8">C32</text>
<text x="155.6" y="131.8">C33</text>
<text x="193.8" y="127.8">4.7u</text>
<text x="257.2" y="130.6">C25</text>
<text x="27.5" y="134.2">0.1u</text>
<text x="40.3" y="134.2">0.01u</text>
<text x="71.9" y="134.2">I/O_VL6</text>
<text x="71.9" y="136.8">I/O_VL7</text>
<text x="90.2" y="134.2">I/O_VCC6</text>
<text x="90.2" y="136.8">I/O_VCC7</text>
<text x="144.3" y="134.2">0.1u</text>
<text x="155.8" y="134.2">0.01u</text>
<text x="257.3" y="132.9">10u</text>
<text x="22.3" y="143.8">GND</text>
<text x="35" y="143.8">GND</text>
<text x="71.9" y="139.3">I/O_VL8</text>
<text x="90.2" y="139.3">I/O_VCC8</text>
<text x="130.3" y="138.7">GND</text>
<text x="139.1" y="143.8">GND</text>
<text x="150.6" y="143.8">GND</text>
<text x="188.7" y="142.5">GND</text>
<text x="252.2" y="145">GND</text>
<text x="77.5" y="152.7">NLSX3018DWR2G</text>
<text x="84" y="150.4">U7</text>
<text x="71.9" y="157.1">I/O_VL1</text>
<text x="71.9" y="159.6">I/O_VL2</text>
<text x="90.2" y="157.1">I/O_VCC1</text>
<text x="90.2" y="159.6">I/O_VCC2</text>
<text x="71.9" y="162.2">I/O_VL3</text>
<text x="71.9" y="164.7">I/O_VL4</text>
<text x="71.9" y="167.3">VL</text>
<text x="90.2" y="162.2">I/O_VCC3</text>
<text x="90.2" y="164.7">I/O_VCC4</text>
<text x="94.6" y="167.3">VCC</text>
<text x="27.3" y="172.5">C34</text>
<text x="40" y="172.5">C35</text>
<text x="71.9" y="169.8">EN</text>
<text x="71.9" y="172.3">I/O_VL5</text>
<text x="90.2" y="172.3">I/O_VCC5</text>
<text x="94.4" y="169.8">GND</text>
<text x="145.4" y="172.5">C36</text>
<text x="156.9" y="172.5">C37</text>
<text x="27.5" y="174.8">0.1u</text>
<text x="40.3" y="174.8">0.01u</text>
<text x="71.9" y="174.9">I/O_VL6</text>
<text x="71.9" y="177.4">I/O_VL7</text>
<text x="71.9" y="180">I/O_VL8</text>
<text x="90.2" y="174.9">I/O_VCC6</text>
<text x="90.2" y="177.4">I/O_VCC7</text>
<text x="90.2" y="180">I/O_VCC8</text>
<text x="131.5" y="179.3">GND</text>
<text x="145.6" y="174.8">0.1u</text>
<text x="157.1" y="174.8">0.01u</text>
<text x="22.3" y="184.4">GND</text>
<text x="35" y="184.4">GND</text>
<text x="140.4" y="184.4">GND</text>
<text x="151.8" y="184.4">GND</text>
</g>
<g font-size="1.1" fill="#008484">
<text x="236.6" y="119.4">1</text>
<text x="248" y="119.4">2</text>
</g>
</svg>
